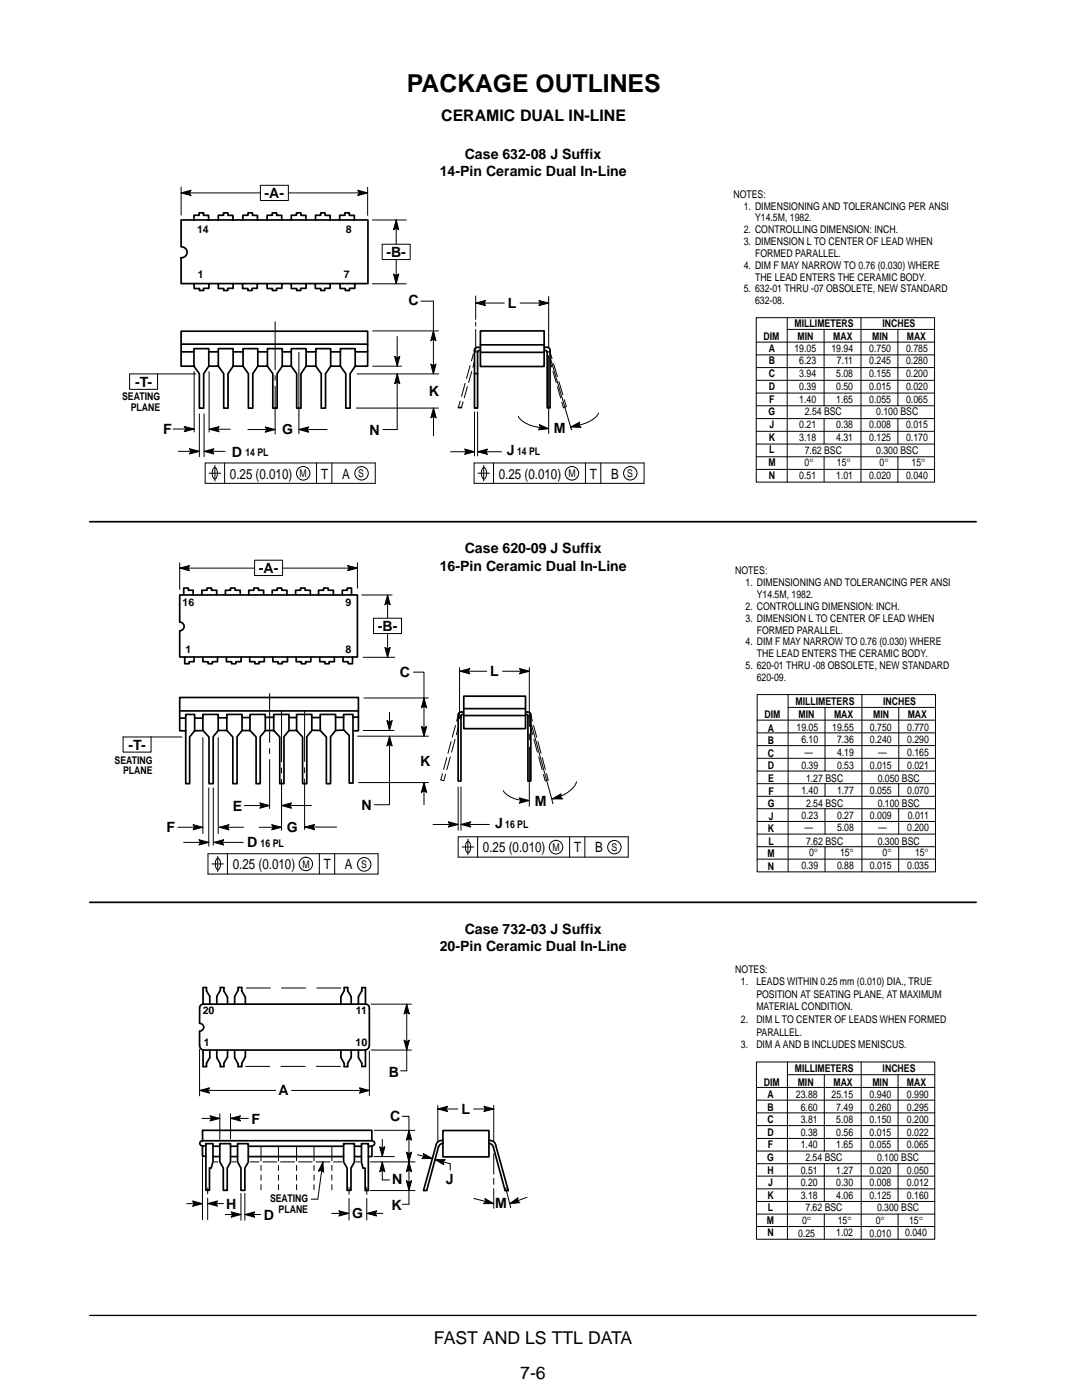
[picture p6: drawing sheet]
<svg xmlns="http://www.w3.org/2000/svg" width="216mm" height="279mm" viewBox="0 0 216 279" stroke-linecap="round" stroke-linejoin="round" font-family="sans-serif">
<path d="M94.7 70.2h.6M109.2 70.2h.6M17.9 262.5h176.9" fill="none" stroke="#000" stroke-width=".26"/>
<g fill="none" stroke="#000" stroke-width=".34">
<path d="M36.1 51.4a1.09 1.09 0 0 0 1.2-1.1 1.09 1.09 0 0 0-1.2-1v-5.4h37.3v12.7h-37.3v-5.1M38.7 43.9v-.9h1v-.5h.9v.5h1v.9M38.7 56.6v1h1.1v.4h.8v-.5h1.1v-.9M43.6 43.9v-.9h1v-.5h.9v.5h1v.9M43.6 56.6v1h1v.4h.8v-.5h1.1v-.9M48.4 56.6v1h1.1v.4h.8v-.5h1v-.9M48.5 43.9v-.9h1v-.5h.9v.5h1v.9M53.3 43.9v-.9h1v-.5h.9v.5h1v.9M53.3 56.6v1h1.1v.4h.8v-.5h1v-.9M58.1 43.9v-.9h1.1v-.5h.8v.5h1v.9M58.1 56.6v1h1.1v.4h.8v-.5h1.1v-.9M62.9 56.6v1h1.1v.4h.8v-.5h1.1v-.9"/>
<path d="M63 43.9v-.9h1v-.5h.9v.5h1v.9M67.8 43.9v-.9h1v-.5h.9v.5h1v.9M67.9 56.6v1h1v.4h.8v-.5h1.1v-.9M36.1 68.7h37.3M36.1 70.2h2.6M38.7 73.1v-3.5h3v3.5h1.9v-3.5h2.9v3.5l-1 1.5v6.9h-.9v-6.9l-1-1.5M41.7 73.1l-1.1 1.5v6.9h-.8v-6.9l-1.1-1.5h-2.6v-7h37.3v7h-2.5v-3.5h-3v3.5h-1.9M41.7 70.2h1.9M46.5 73.1h2l1.1 1.5v6.9h.8v-6.9l1-1.5M46.5 70.2h2M48.5 73.1v-3.5h2.9v3.5h2M51.4 70.2h2"/>
<path d="M56.3 73.1l-1 1.5v6.9h-.9v-6.9l-1-1.5v-3.5h2.9v3.5h1.8M56.3 70.2h1.8M58.1 69.6h3v3.5l-1 1.5v6.9h-.9v-6.9l-1.1-1.5zM61.1 70.2h1.9M61.1 73.1h1.9M63 69.6h3v3.5l-1 1.5v6.9h-.9v-6.9l-1.1-1.5zM66 70.2h1.9M67.9 73.1l1.1 1.5v6.9h.9v-6.9l1-1.5M70.9 70.2h2.5M94.7 74.6h.6M95.9 66h12.7v7.1h-12.7zM95.9 69.9l-.4 .1-.2 .2v11.2h-.6v-11.4"/>
<path d="M95.9 69.3h-.7a.56 .56 0 0 0-.5 .6M95.9 68.8h12.7M95.9 70.3h12.7M108.6 69.3h.6a.56 .56 0 0 1 .6 .6v11.5h-.6v-11.2M108.6 69.9l.4 .1 .2 .2M17.9 104.1h176.9M17.9 180.1h176.9"/>
</g>
<g fill="none" stroke="#000" stroke-width=".2">
<path d="M36.1 38.5l2-.5-.3 .5 .3 .5zM36.1 38.5h37.3M36.1 37.3v5.6M71.4 38l2 .5-2 .5 .3-.5zM73.4 37.4v5.6M74.3 43.9h6.8M74.3 56.6h6.8M78.5 54.7l.6 .3 .5-.3-.5 1.9zM79.1 43.9l.5 2-.5-.3-.6 .3zM79.1 43.9v12.7M94.9 59.1v4.6M107.5 60l2 .5-2 .5 .3-.5z"/>
<path d="M109.5 59.2v10M25.9 74.6h13.2M38.7 74.2v12M41.7 74.2v12M71.2 74.6h16.3M74.4 66h13.1M74.4 73.1h5.7M78.7 71.1l.6 .3 .5-.3-.5 2zM79.3 74.6l.5 2-.5-.3-.6 .3zM79.3 74.6v11.1h-2.9M79.3 67.2v5.9M84 60.1h2.5v14.5"/>
<path d="M86 72.7l.5 .3 .5-.3-.5 1.9zM86.5 66l.5 2-.5-.3-.5 .3zM94.9 60.5l2-.5-.3 .5 .3 .5zM94.9 64.3v.8M94.9 65.7v4.4M94.9 60.5h14.6M150.9 63.4h35.6v32.8h-35.6zM150.9 68.3h35.6M150.9 73.4h35.6M150.9 70.8h35.6M150.9 75.9h35.6M150.9 78.4h35.6"/>
<path d="M157.1 63.4v32.8M157.1 65.7h29.4M164.4 65.7v15.3M171.8 63.4v32.8M179.2 65.7v15.3M34.5 85.6h4.2M35.6 90.1h4.2M36.8 85.1l1.9 .5-1.9 .6 .3-.6zM37.8 89.5l2 .6-2 .5 .3-.5zM39.8 82.6v8.6M40.7 90.1l2-.5-.3 .5 .3 .5zM40.7 82.6v8.6"/>
<path d="M40.7 90.1h4.2M41.8 85.7l1.9-.6-.3 .6 .3 .5zM41.8 85.7h4.1M49.5 85.7h5.4M52.9 85.2l2 .5-2 .6 .3-.6zM71.1 81.4h16.4M86.5 81.4l.5 2-.5-.3-.5 .3zM86.5 81.4v5.6M89.9 90.2h4.8M92.7 89.6l2 .6-2 .5 .3-.5zM94.7 82.2v8.8M95.3 90.2l2-.6-.3 .6 .3 .5z"/>
<path d="M95.3 90.2h4.8M95.3 82.2v8.8M103.4 83.1a5.4 5.4 0 0 0 4 2.2l2.1 .3M107.6 84.7l1.9 .9-2 .2 .3-.5zM113.9 85.2l1.8-.9-.2 .5 .4 .5zM119.4 82.4a5.7 5.7 0 0 1-3.9 2.4l-1.6 .4M150.9 83.5h35.6M150.9 81h35.6M150.9 86.1h35.6M150.9 88.6h35.6M150.9 91.2h35.6M150.9 93.7h35.6"/>
<path d="M164.4 83.5v5.1M164.4 91.2v5M179.2 83.5v5.1M179.2 91.2v5"/>
</g>
<g fill="#000">
<path d="M36.1 38.5l2-.5-.3 .5 .3 .5z" fill-rule="evenodd"/>
<path d="M71.4 38l2 .5-2 .5 .3-.5z" fill-rule="evenodd"/>
<path d="M78.5 54.7l.6 .3 .5-.3-.5 1.9z" fill-rule="evenodd"/>
<path d="M79.1 43.9l.5 2-.5-.3-.6 .3z" fill-rule="evenodd"/>
<path d="M78.7 71.1l.6 .3 .5-.3-.5 2z" fill-rule="evenodd"/>
<path d="M79.3 74.6l.5 2-.5-.3-.6 .3z" fill-rule="evenodd"/>
<path d="M86 72.7l.5 .3 .5-.3-.5 1.9z" fill-rule="evenodd"/>
<path d="M86.5 66l.5 2-.5-.3-.5 .3z" fill-rule="evenodd"/>
<path d="M94.9 60.5l2-.5-.3 .5 .3 .5z" fill-rule="evenodd"/>
<path d="M107.5 60l2 .5-2 .5 .3-.5z" fill-rule="evenodd"/>
<path d="M36.8 85.1l1.9 .5-1.9 .6 .3-.6z" fill-rule="evenodd"/>
<path d="M37.8 89.5l2 .6-2 .5 .3-.5z" fill-rule="evenodd"/>
<path d="M40.7 90.1l2-.5-.3 .5 .3 .5z" fill-rule="evenodd"/>
<path d="M41.8 85.7l1.9-.6-.3 .6 .3 .5z" fill-rule="evenodd"/>
<path d="M52.9 85.2l2 .5-2 .6 .3-.6z" fill-rule="evenodd"/>
<path d="M86.5 81.4l.5 2-.5-.3-.5 .3z" fill-rule="evenodd"/>
<path d="M92.7 89.6l2 .6-2 .5 .3-.5z" fill-rule="evenodd"/>
<path d="M95.3 90.2l2-.6-.3 .6 .3 .5z" fill-rule="evenodd"/>
<path d="M107.6 84.7l1.9 .9-2 .2 .3-.5z" fill-rule="evenodd"/>
<path d="M113.9 85.2l1.8-.9-.2 .5 .4 .5z" fill-rule="evenodd"/>
</g>
<path d="M54.9 86.6v-22.4" fill="none" stroke="#000" stroke-width=".2" stroke-dasharray="9.6 1.2 .9 1.2"/>
<path d="M109.8 70.3l3.2 10.8" fill="none" stroke="#000" stroke-width=".2" stroke-dasharray="2.7 1" stroke-dashoffset="1.4"/>
<path d="M113 81.1l-.6 .3" fill="none" stroke="#000" stroke-width=".2" stroke-dasharray="5.1 2.4" stroke-dashoffset="2.5"/>
<path d="M94.7 72.2l-2.6 9.1M112.4 81.4l-2.6-9.3" fill="none" stroke="#000" stroke-width=".2" stroke-dasharray="2.3 .9" stroke-dashoffset="1.2"/>
<path d="M92.1 81.3h-.6" fill="none" stroke="#000" stroke-width=".34" stroke-dasharray="5.1 2.4" stroke-dashoffset="2.5"/>
<path d="M91.5 81.3l3-10.7" fill="none" stroke="#000" stroke-width=".2" stroke-dasharray="2.7 1" stroke-dashoffset="1.3"/>
<path d="M59.6 86.5v-16.2" fill="none" stroke="#000" stroke-width=".2" stroke-dasharray="16.2 2 1.6 2"/>
<path d="M109.5 70.9v15.6" fill="none" stroke="#000" stroke-width=".2" stroke-dasharray="15.6 1.9 1.6 1.9"/>
<path d="M114 85.8l-4.2-14.6" fill="none" stroke="#000" stroke-width=".2" stroke-dasharray="15.2 1.9 1.5 1.9"/>
<path d="M52 37h5.5v3h-5.5z" fill-rule="evenodd" fill="#fff"/>
<path d="M52 37h5.5v3h-5.5z" fill="none" stroke="#000" stroke-width=".2"/>
<path d="M76.3 48.7h5.5v3.1h-5.5z" fill-rule="evenodd" fill="#fff"/>
<path d="M76.3 48.7h5.5v3.1h-5.5zM25.9 74.7v3h5.5v-3" fill="none" stroke="#000" stroke-width=".2"/>
<path d="M100.7 59h3v3h-3z" fill-rule="evenodd" fill="#fff"/>
<g fill="none" stroke="#000" stroke-width=".2">
<path d="M59.6 85.7l2-.5-.3 .5 .3 .6zM59.6 85.7h5.7M35.9 113.4l1.9-.5-.3 .5 .3 .5zM35.9 112.3v5.3M35.9 113.4h35.4M69.4 112.9l1.9 .5-1.9 .5 .3-.5zM71.3 112.3v5.1M72.2 118.7h6M77.3 118.7l.6 2-.6-.3-.5 .3zM77.3 118.7v12.5M72.5 131.2h6.3M72.6 139.3h12.9"/>
<path d="M76.8 129.2l.5 .3 .6-.3-.6 2zM82.5 134.1h2.1v12.8M84.6 139.3l.5 2-.5-.3-.5 .3zM91.8 134l1.9-.6-.3 .6 .3 .5zM91.8 134h13.8M103.7 133.4l1.9 .6-1.9 .5 .3-.5zM151.1 138.6h35.6v35.4h-35.6zM157.3 138.6v35.4M172 138.6v35.4M24.6 147.1h11.7M40.5 147.2v19.1M41.7 157.2v11.7"/>
<path d="M42.6 157.2v11.5M43.5 147.2v19.1M71.4 146.9h14.1M71.6 156.2h13.9M72.5 145.8h6.1M77.2 143.8l.5 .3 .6-.3-.6 2zM77.7 146.9l.6 2-.6-.3-.5 .3zM77.7 146.9v13.7h-3M77.7 142.2v3.6M84.1 145l.5 .3 .5-.3-.5 1.9zM84.6 156.2l.5 1.9-.5-.3-.5 .3zM84.6 156.2v4.4"/>
<path d="M91.4 157.1v8.6M92 157.1v8.6M100.4 157.8a5.9 5.9 0 0 0 5.2 2M103.6 159.2l2 .6-2 .5 .3-.5zM106 144.5l4.3 15.9M110.2 159.4l1.8-1-.2 .6 .4 .4zM115 156a5.3 5.3 0 0 1-3.3 3l-1.5 .4M151.1 143.7h35.6M151.1 148.8h35.6M151.1 146.3h35.6M151.1 151.3h35.6M151.1 153.9h35.6"/>
<path d="M151.1 158.9h35.6M151.1 156.4h35.6M157.3 141.2h29.4M164.6 141.2v12.7M164.6 156.4v2.5M179.3 156.4v2.5M179.3 141.2v12.7M35.5 165.1h5M36.6 168.1h5.1M38.5 164.6l2 .5-2 .5 .3-.5zM39.7 167.6l2 .5-2 .5 .3-.5zM42.7 168.1l1.9-.5-.3 .5 .3 .5z"/>
<path d="M42.7 168.1h5.8M43.7 165.1l2-.5-.3 .5 .3 .5zM43.7 165.1h4.9M48.8 160.8h5M51.7 165.1h4.5M51.8 160.2l2 .6-2 .5 .3-.5zM54.2 164.6l2 .5-2 .5 .3-.5zM56.2 160.8l2-.6-.4 .6 .4 .5zM56.2 160.8h6M60.8 165.1l2-.6-.3 .6 .3 .5zM60.8 165.1h6.4M86.4 164.5h5"/>
<path d="M89.5 164l1.9 .5-1.9 .6 .3-.6zM92 164.5l1.9-.5-.3 .5 .3 .6zM92 164.5h5.6M151.1 161.4h35.6M151.1 163.9h35.6M151.1 169h35.6M151.1 166.5h35.6M151.1 171.5h35.6M164.6 161.4v5.1M164.6 169v5M179.3 161.4v5.1M179.3 169v5"/>
</g>
<g fill="#000">
<path d="M59.6 85.7l2-.5-.3 .5 .3 .6z" fill-rule="evenodd"/>
<path d="M35.9 113.4l1.9-.5-.3 .5 .3 .5z" fill-rule="evenodd"/>
<path d="M69.4 112.9l1.9 .5-1.9 .5 .3-.5z" fill-rule="evenodd"/>
<path d="M76.8 129.2l.5 .3 .6-.3-.6 2z" fill-rule="evenodd"/>
<path d="M77.3 118.7l.6 2-.6-.3-.5 .3z" fill-rule="evenodd"/>
<path d="M91.8 134l1.9-.6-.3 .6 .3 .5z" fill-rule="evenodd"/>
<path d="M103.7 133.4l1.9 .6-1.9 .5 .3-.5z" fill-rule="evenodd"/>
<path d="M77.7 146.9l.6 2-.6-.3-.5 .3z" fill-rule="evenodd"/>
<path d="M77.2 143.8l.5 .3 .6-.3-.6 2z" fill-rule="evenodd"/>
<path d="M84.1 145l.5 .3 .5-.3-.5 1.9z" fill-rule="evenodd"/>
<path d="M84.6 139.3l.5 2-.5-.3-.5 .3z" fill-rule="evenodd"/>
<path d="M84.6 156.2l.5 1.9-.5-.3-.5 .3z" fill-rule="evenodd"/>
<path d="M103.6 159.2l2 .6-2 .5 .3-.5z" fill-rule="evenodd"/>
<path d="M110.2 159.4l1.8-1-.2 .6 .4 .4z" fill-rule="evenodd"/>
<path d="M38.5 164.6l2 .5-2 .5 .3-.5z" fill-rule="evenodd"/>
<path d="M39.7 167.6l2 .5-2 .5 .3-.5z" fill-rule="evenodd"/>
<path d="M42.7 168.1l1.9-.5-.3 .5 .3 .5z" fill-rule="evenodd"/>
<path d="M43.7 165.1l2-.5-.3 .5 .3 .5z" fill-rule="evenodd"/>
<path d="M51.8 160.2l2 .6-2 .5 .3-.5z" fill-rule="evenodd"/>
<path d="M54.2 164.6l2 .5-2 .5 .3-.5z" fill-rule="evenodd"/>
<path d="M56.2 160.8l2-.6-.4 .6 .4 .5z" fill-rule="evenodd"/>
<path d="M60.8 165.1l2-.6-.3 .6 .3 .5z" fill-rule="evenodd"/>
<path d="M89.5 164l1.9 .5-1.9 .6 .3-.6z" fill-rule="evenodd"/>
<path d="M92 164.5l1.9-.5-.3 .5 .3 .6z" fill-rule="evenodd"/>
</g>
<g fill="none" stroke="#000" stroke-width=".34">
<path d="M36.7 118.7v-1.3h.9v.4h.9v.9M40.3 118.7v-.9h1v-.4h.9v.4h1v.9M45 118.7v-.9h1v-.4h.9v.4h1v.9M49.6 118.7v-.9h1.1v-.4h.9v.4h1v.9M54.3 118.7v-.9h1v-.4h.9v.4h1.1v.9M59 118.7v-.9h1v-.4h.9v.4h1v.9M63.6 118.7v-.9h1v-.4h.9v.4h1v.9M68.3 118.7v-.9h1v-.4h.8v1.3M35.9 125.9a.87 .87 0 0 0 .8-.9 .87 .87 0 0 0-.8-.9v-5.4h35.4v12.4h-35.4v-5.2M36.9 131.1v1.4h.8v-.4h1v-1M40.5 131.1v1h1v.4h.9v-.4h1v-1M45.2 131.1v1h1v.4h.9v-.4h1v-1"/>
<path d="M49.8 131.1v1h1.1v.4h.8v-.4h1v-1M54.4 131.1v1h1.1v.4h.8v-.4h1.1v-1M59.1 131.1v1h1v.4h.9v-.4h1v-1M63.8 131.1v1h1v.4h.9v-.4h1v-1M68.5 131.1v1h1v.4h.8v-1.4M35.9 141.9h35.6M35.9 143.3h1.2M37.1 145.8h-1.2v-6.6h35.6v6.6h-.8M38.8 143.3h1.7M40.5 142.6h3v3.2l-1 1.2v9.4h-.8v-9.3l-1.2-1.3zM40.5 145.8h-1.7v-3.2h-1.7v13.8h.7v-9.3l1-1.3M43.5 145.8h1.8l1.2 1.3v9.3h.8v-9.4l1-1.2"/>
<path d="M43.5 143.3h1.8M45.3 145.8v-3.2h3v3.2h1.6M48.3 143.2h1.6M52.9 143.2h1.7M54.6 145.8l1.2 1.3v9.3h.9v-9.4l1-1.2v-3.2h-3.1v3.2h-1.7l-1 1.2v9.4h-.8v-9.3l-1.2-1.3v-3.2h3v3.2M57.7 143.2h1.5M59.2 145.8v-3.2h3v3.2l-1 1.2v9.4h-.8v-9.3l-1.2-1.3h-1.5M62.2 145.7l1.7 .1M62.2 143.2h1.7M63.9 142.6h3.1v3.2l-1 1.2v9.4h-.9v-9.3l-1.2-1.3zM67 143.2h1.6M68.6 142.6h1.8v13.7h-.7v-9.5l-1.1-1.2z"/>
<path d="M68.6 145.7l-1.6 .1M70.4 143.1h1.1M92.6 142.1h-.7a.59 .59 0 0 0-.5 .7v13.1h.6v-13l.2-.3h.4M104.7 142.1h.7a.59 .59 0 0 1 .5 .7v13.1h-.6l.1-13-.2-.3h-.5"/>
</g>
<path d="M53.8 138.4v23" fill="none" stroke="#000" stroke-width=".2" stroke-dasharray="9.8 1.2 1 1.2"/>
<path d="M56.2 141.9v23.8M60.8 141.9v23.7" fill="none" stroke="#000" stroke-width=".2" stroke-dasharray="10.1 1.3 1 1.3"/>
<path d="M91.4 142.8l-3.4 12.8M105.9 142.8l3.5 12.8" fill="none" stroke="#000" stroke-width=".2" stroke-dasharray="2.4 .9" stroke-dashoffset="1.2"/>
<path d="M88 155.6l.6 .2M109.4 155.6l-.6 .2" fill="none" stroke="#000" stroke-width=".2" stroke-dasharray="5.1 2.4" stroke-dashoffset="2.5"/>
<path d="M88.6 155.8l2.8-10.5M108.8 155.8l-2.9-10.5" fill="none" stroke="#000" stroke-width=".2" stroke-dasharray="2.6 1" stroke-dashoffset="1.3"/>
<path d="M91.7 133.3v10.1" fill="none" stroke="#000" stroke-width=".2" stroke-dasharray="10.2 1.3 1 1.3"/>
<path d="M105.6 133.2v27.7" fill="none" stroke="#000" stroke-width=".2" stroke-dasharray="11.8 1.5 1.2 1.5"/>
<path d="M92.5 138.9h12.4v6.5h-12.4z" fill-rule="evenodd" fill="#fff"/>
<path d="M92.5 138.9h12.4v6.5h-12.4zM92.5 142.8h12.4M92.5 141.4h12.4" fill="none" stroke="#000" stroke-width=".34"/>
<path d="M74.5 123.4h5.6v3h-5.6z" fill-rule="evenodd" fill="#fff"/>
<path d="M74.5 123.4h5.6v3h-5.6z" fill="none" stroke="#000" stroke-width=".2"/>
<path d="M50.8 111.8h5.6v3.1h-5.6z" fill-rule="evenodd" fill="#fff"/>
<path d="M50.8 111.8h5.6v3.1h-5.6zM24.6 147v3.1h5.5v-3.1" fill="none" stroke="#000" stroke-width=".2"/>
<path d="M97.2 132.4h3v3.1h-3z" fill-rule="evenodd" fill="#fff"/>
<g fill="none" stroke="#000" stroke-width=".2">
<path d="M39.8 217.6l2-.5-.3 .5 .3 .6zM39.8 209.4v9.3M39.8 217.6h33.9M71.7 217.1l2 .5-2 .6 .3-.6zM73.7 209.8v8.9M74 200.4h8.1M74 209.6h8.1M80.6 207.6l.6 .3 .5-.3-.5 2zM81.2 200.4l.5 2-.5-.3-.6 .3zM81.2 200.4v13.3h-1.3M150.9 211.9h35.6v35.4h-35.6zM150.9 217h35.6"/>
<path d="M150.9 219.6h35.6M157.1 211.9v35.4M157.1 214.5h29.4M164.5 214.5v15.2M171.8 211.9v35.4M179.2 214.5v15.2M40.3 223.2h3.6M40.4 231.1v12.3M41.9 222.7l2 .5-2 .5 .3-.5zM42.7 231.9h.8M43.9 222.3v5.1M46 222.3v5"/>
<path d="M46.3 231.9h.8M48.1 238.2v5.3M48.9 238.2v5.3M49.9 231.9h1.8M52.1 228.8v2.9M52.5 231.9h2.7M56 231.9h2.8M59.6 231.9h2.7M63.1 231.9h2.7M64.4 231.9l.2 2-.5-.4-.6 .2zM64.4 231.9l-1 7.4M66.6 231.9h1.6"/>
<path d="M71 231.9h.8M73.9 237.6h8.9M73.9 231.9h8.9M74.6 230.8h4.1M74.7 225.6h8.1M75.8 228.9l.5 .3 .5-.3-.5 1.9zM76.3 231.9l.5 2-.5-.4-.5 .4zM76.3 231.9v3.6h1.4M76.3 227.4v3.4M80.2 222.8h1.4v17.5h-1.3M81.1 229.9l.5 .3 .5-.3-.5 2zM81.1 235.6l.5 .3 .5-.3-.5 2z"/>
<path d="M81.6 225.6l.5 1.9-.5-.3-.5 .3zM81.6 231.9l.5 2-.5-.4-.5 .4zM83.3 230.4l2.9 .8M84.5 230.2l1.7 1h-2l.4-.4zM86.8 231.4h2l-.4 .5 .2 .5zM86.8 231.4l3 .9M87.4 221.3l1.9-.5-.3 .5 .3 .5zM87.4 221.3h11.1M96.6 220.8l1.9 .5-1.9 .5 .3-.5zM150.9 222.1h35.6M150.9 224.6h35.6M150.9 227.2h35.6"/>
<path d="M150.9 232.2h35.6M150.9 229.7h35.6M150.9 234.7h35.6M150.9 237.3h35.6M150.9 239.8h35.6M164.5 232.2v7.6M179.2 232.2v7.6M44.9 242.4h3.2M46.1 241.9l2 .5-2 .5 .3-.5zM48.9 242.4l1.9-.5-.3 .5 .3 .5zM48.9 242.4h3.1M66.2 242.2h3.4"/>
<path d="M67.6 241.6l2 .6-2 .5 .3-.5zM73.2 242.2l2-.6-.3 .6 .3 .5zM73.2 242.2h3.2M150.9 242.3h35.6M150.9 244.8h35.6M164.5 242.3v5M179.2 242.3v5"/>
</g>
<path d="M49.1 197.2h18.9M49 212.8h19" fill="none" stroke="#000" stroke-width=".2" stroke-dasharray="4.8 2.2"/>
<g fill="none" stroke="#000" stroke-width=".34">
<path d="M39.8 201.1v3.1a.79 .79 0 0 1 .9 .8 .79 .79 0 0 1-.9 .8v2.9M39.9 208.7l.1 .4 .5 .4M40.6 200.4l-.4 .1-.4 .5M41.9 200.4v-1.5l-.7-1.2v-.6h-.7v3.3h32.4M41.9 209.6v1.5l-.7 1.1v.7h-.7v-3.3h32.4v3.2h-.7v-.6l-.7-1.2v-1.4M43.3 200.4v-1.5l.7-1.3v-.5h.7v.7l.7 1.2v1.4M43.3 209.6v1.5l.7 1.2v.6h.7v-.7l.7-1.3v-1.3M46.8 200.4v-1.5l.7-1.3v-.5h.7v.7l.8 1.2v1.4M46.8 209.6v1.5l.7 1.2v.6h.7v-.7l.8-1.3v-1.3M68 200.4v-1.5l.7-1.2v-.6h.7v.6l.7 1.2v1.5M68 209.6v1.4l.7 1.2v.7h.7v-.7l.7-1.2v-1.4M71.5 200.4v-1.5l.7-1.2v-.6h.7v3.3"/>
<path d="M72.9 200.4l.6 .2 .2 .5v7.6l-.2 .5-.6 .3M40.4 225.6h33.8v2.1h-33.8zM41.1 228.2h1.4v3.7l-.4 1.2h-.3v4.4h-.7zM41.1 228.7h-.7v2.1h.7M42.5 228.8h1.4M42.5 230.8h1.4M43.9 228.2h2.1v3.7l-.7 1.2v4.5h-.7v-4.5l-.7-1.2zM46 228.8h1.4M46 230.8h1.4M47.4 228.2h2.1v3.7l-.6 1.2v4.5h-.8v-4.5l-.7-1.2zM49.5 228.8h19.1M49.5 230.8h19.1"/>
<path d="M68.6 228.2h2.1v3.7l-.7 1.2v4.5h-.7v-4.5l-.7-1.2zM70.7 228.8h1.4M70.7 230.8h1.4M72.1 228.2h1.4v9.4h-.6v-4.5h-.5l-.3-1.2zM73.5 228.8h.7v2h-.7M88.4 225.6h9.2v5.3h-9.2zM88.4 227.6l-1 .2-.4 .6-2.5 9.2h.6l2.4-8.7M97.5 227.6l1 .2 .4 .6 2.5 9.2h-.6l-2.4-8.7-.4-.6-.5-.1"/>
</g>
<path d="M100.9 237l1 4" fill="none" stroke="#000" stroke-width=".2" stroke-dasharray="4.1 1 .4 1"/>
<path d="M87.4 220.6v7.1M98.5 220.6v7" fill="none" stroke="#000" stroke-width=".2" stroke-dasharray="7 1.8 .7 1.8"/>
<g fill="#000">
<path d="M39.8 217.6l2-.5-.3 .5 .3 .6z" fill-rule="evenodd"/>
<path d="M71.7 217.1l2 .5-2 .6 .3-.6z" fill-rule="evenodd"/>
<path d="M81.2 200.4l.5 2-.5-.3-.6 .3z" fill-rule="evenodd"/>
<path d="M80.6 207.6l.6 .3 .5-.3-.5 2z" fill-rule="evenodd"/>
<path d="M41.9 222.7l2 .5-2 .5 .3-.5z" fill-rule="evenodd"/>
<path d="M64.4 231.9l.2 2-.5-.4-.6 .2z" fill-rule="evenodd"/>
<path d="M75.8 228.9l.5 .3 .5-.3-.5 1.9z" fill-rule="evenodd"/>
<path d="M76.3 231.9l.5 2-.5-.4-.5 .4z" fill-rule="evenodd"/>
<path d="M81.6 225.6l.5 1.9-.5-.3-.5 .3z" fill-rule="evenodd"/>
<path d="M81.1 229.9l.5 .3 .5-.3-.5 2z" fill-rule="evenodd"/>
<path d="M81.6 231.9l.5 2-.5-.4-.5 .4z" fill-rule="evenodd"/>
<path d="M81.1 235.6l.5 .3 .5-.3-.5 2z" fill-rule="evenodd"/>
<path d="M84.5 230.2l1.7 1h-2l.4-.4z" fill-rule="evenodd"/>
<path d="M86.8 231.4h2l-.4 .5 .2 .5z" fill-rule="evenodd"/>
<path d="M87.4 221.3l1.9-.5-.3 .5 .3 .5z" fill-rule="evenodd"/>
<path d="M96.6 220.8l1.9 .5-1.9 .5 .3-.5z" fill-rule="evenodd"/>
<path d="M46.1 241.9l2 .5-2 .5 .3-.5z" fill-rule="evenodd"/>
<path d="M48.9 242.4l1.9-.5-.3 .5 .3 .5z" fill-rule="evenodd"/>
<path d="M67.6 241.6l2 .6-2 .5 .3-.5z" fill-rule="evenodd"/>
<path d="M73.2 242.2l2-.6-.3 .6 .3 .5z" fill-rule="evenodd"/>
</g>
<g fill="#fff">
<path d="M55.1 216h3v3.2h-3z" fill-rule="evenodd"/>
<path d="M91.4 219.9h3.1v3.1h-3.1z" fill-rule="evenodd"/>
</g>
<g fill="none" stroke="#000" stroke-width=".2">
<path d="M40.9 92.4h34v4.1h-34zM41.7 94.4h2.3M42.7 93.4l.2-.1a1.46 1.46 0 0 1 0 2.3 1.55 1.55 0 0 1-.2-2.2zM42.9 92.9v3.1M44.8 92.4v4.1M63.2 92.4v4.1M66.2 92.4v4.1M94.6 92.4h33.9v4.1h-33.9zM95.4 94.4h2.3M96.4 93.4l.2-.1a1.46 1.46 0 0 1 0 2.3 1.56 1.56 0 0 1-.2-2.2zM96.5 92.9v3.1M98.5 92.4v4.1"/>
<path d="M116.8 92.4v4.1M119.9 92.4v4.1M41.5 170.4h33.9v4h-33.9zM42.3 172.4h2.3M43.3 171.4l.2-.1a1.51 1.51 0 0 1 0 2.3 1.55 1.55 0 0 1-.2-2.2zM43.4 170.9v3.1M45.4 170.4v4M63.7 170.4v4M66.8 170.4v4M91.4 167h34v4.1h-34zM92.2 169h2.3M93.2 168l.2-.1a1.51 1.51 0 0 1 0 2.3 1.55 1.55 0 0 1-.2-2.2z"/>
<path d="M93.4 167.5v3.1M95.3 167v4.1M113.7 167v4.1M116.7 167v4.1M38.4 239.7l2 .5-2 .5 .3-.5zM41.4 237.1v1.2M41.4 239.1v4.3M46 223.2l2-.5-.3 .5 .3 .5zM46 223.2h3.6M52.1 232.6v1M52.1 234.5v1M52.1 236.4v1"/>
<path d="M55.6 228.8v2.9M55.6 232.6v1M55.6 234.5v1M55.6 236.4v1M59.2 228.8v2.9M59.2 232.6v1M59.2 234.5v1M59.2 236.4v1M62.1 239.3h1.3M62.7 228.8v2.9M62.7 232.6v1M62.7 234.5v1"/>
<path d="M62.7 236.4v1M66.2 228.8v2.9M66.2 232.6v1M66.2 234.5v1M66.2 236.4v1M69.6 236.9v1.4M69.6 239.2v4.3M73.2 236.9v1.4M73.2 239.2v4.3M89.8 232.3v1.2M94.6 239.2l3.9 1M96.8 239.2l1.7 1h-2l.4-.4z"/>
<path d="M98.5 230.2v4.1M98.5 235.2v1.2M98.5 237.2v3.9M105.2 238.9l-3.5 1.3M37.3 240.2h3.1M41.4 240.2l2-.5-.3 .5 .3 .5zM41.4 240.2h3.2M101.7 240.2l1.7-1.2-.1 .6 .4 .4z"/>
<circle cx="60.5" cy="94.4" r="1.35"/>
<circle cx="72.1" cy="94.5" r="1.34"/>
<circle cx="114.1" cy="94.4" r="1.35"/>
<circle cx="125.8" cy="94.5" r="1.34"/>
<circle cx="61" cy="172.4" r="1.34"/>
<circle cx="72.7" cy="172.5" r="1.35"/>
<circle cx="110.9" cy="169.1" r="1.35"/>
<circle cx="122.6" cy="169.1" r="1.34"/>
</g>
<g fill="#000">
<path d="M46 223.2l2-.5-.3 .5 .3 .5z" fill-rule="evenodd"/>
<path d="M96.8 239.2l1.7 1h-2l.4-.4z" fill-rule="evenodd"/>
<path d="M101.7 240.2l1.7-1.2-.1 .6 .4 .4z" fill-rule="evenodd"/>
<path d="M38.4 239.7l2 .5-2 .5 .3-.5z" fill-rule="evenodd"/>
<path d="M41.4 240.2l2-.5-.3 .5 .3 .5z" fill-rule="evenodd"/>
</g>
<path d="M40.4 227.7a.51 .51 0 0 0-.5 .5 .51 .51 0 0 0 .5 .5M74.2 227.7a.51 .51 0 0 1 .6 .5 .51 .51 0 0 1-.6 .5M88.4 228.2l-.5 .1-.4 .6" fill="none" stroke="#000" stroke-width=".34"/>
<text font-size="4.9" x="81.2" y="18.3">PACKAGE OUTLINES</text>
<g font-size="3.5">
<text x="86.6" y="268.1">FAST AND LS TTL DATA</text>
<text x="103.8" y="275.2">7-6</text>
</g>
<text font-size="3.2" x="88" y="24.2">CERAMIC DUAL IN-LINE</text>
<g font-size="2.8">
<text x="87.7" y="35.1">14-Pin Ceramic Dual In-Line</text>
<text x="92.7" y="31.6">Case 632-08 J Suffix</text>
<text x="52.8" y="39.5">-A-</text>
<text x="77.1" y="51.3">-B-</text>
<text x="81.5" y="60.9">C</text>
<text x="101.4" y="61.4">L</text>
<text x="26.9" y="77.2">-T-</text>
<text x="85.6" y="78.9">K</text>
<text x="32.5" y="86.7">F</text>
<text x="56.3" y="86.7">G</text>
<text x="73.7" y="86.7">N</text>
<text x="110.5" y="86.3">M</text>
<text x="45.9" y="95.5">0.25 (0.010)</text>
<text x="46.2" y="91.1">D</text>
<text x="64.1" y="95.5">T</text>
<text x="68.3" y="95.5">A</text>
<text x="99.5" y="95.5">0.25 (0.010)</text>
<text x="101.2" y="90.8">J</text>
<text x="117.7" y="95.5">T</text>
<text x="121.9" y="95.5">B</text>
<text x="87.7" y="113.9">16-Pin Ceramic Dual In-Line</text>
<text x="92.7" y="110.4">Case 620-09 J Suffix</text>
<text x="51.6" y="114.4">-A-</text>
<text x="75.4" y="125.9">-B-</text>
<text x="79.8" y="135.2">C</text>
<text x="97.8" y="134.9">L</text>
<text x="25.6" y="149.6">-T-</text>
<text x="83.9" y="152.8">K</text>
<text x="46.4" y="161.8">E</text>
<text x="72.2" y="161.6">N</text>
<text x="106.7" y="160.9">M</text>
<text x="33.2" y="166">F</text>
<text x="57.3" y="166">G</text>
<text x="98.8" y="165.3">J</text>
<text x="46.4" y="173.5">0.25 (0.010)</text>
<text x="49.3" y="169.1">D</text>
<text x="64.6" y="173.5">T</text>
<text x="68.8" y="173.5">A</text>
<text x="96.4" y="170.1">0.25 (0.010)</text>
<text x="114.5" y="170.1">T</text>
<text x="118.8" y="170.1">B</text>
<text x="87.7" y="189.8">20-Pin Ceramic Dual In-Line</text>
<text x="92.7" y="186.3">Case 732-03 J Suffix</text>
<text x="77.6" y="214.8">B</text>
<text x="55.6" y="218.5">A</text>
<text x="50.2" y="224.3">F</text>
<text x="77.8" y="223.8">C</text>
<text x="92.1" y="222.3">L</text>
<text x="78.2" y="236.3">N</text>
<text x="89" y="236.3">J</text>
<text x="45.1" y="241.2">H</text>
<text x="52.6" y="243.4">D</text>
<text x="70.2" y="243.1">G</text>
<text x="78.1" y="241.4">K</text>
<text x="98.8" y="241">M</text>
</g>
<g font-size="2.1">
<text x="146.3" y="39.5">NOTES:</text>
<text x="148.4" y="41.8">1. DIMENSIONING AND TOLERANCING PER ANSI</text>
<text x="39.3" y="46.5">14</text>
<text x="69" y="46.5">8</text>
<text x="148.4" y="46.5">2. CONTROLLING DIMENSION: INCH.</text>
<text x="150.7" y="44.2">Y14.5M, 1982.</text>
<text x="148.4" y="48.9">3. DIMENSION L TO CENTER OF LEAD WHEN</text>
<text x="148.4" y="53.6">4. DIM F MAY NARROW TO 0.76 (0.030) WHERE</text>
<text x="150.7" y="51.3">FORMED PARALLEL.</text>
<text x="39.5" y="55.4">1</text>
<text x="68.6" y="55.4">7</text>
<text x="148.4" y="58.4">5. 632-01 THRU -07 OBSOLETE, NEW STANDARD</text>
<text x="150.7" y="56">THE LEAD ENTERS THE CERAMIC BODY.</text>
<text x="150.7" y="60.7">632-08.</text>
<text x="158.6" y="65.3">MILLIMETERS</text>
<text x="176.1" y="65.3">INCHES</text>
<text x="152.4" y="67.9">DIM</text>
<text x="153.4" y="70.2">A</text>
<text x="158.5" y="70.2">19.05</text>
<text x="159.1" y="67.9">MIN</text>
<text x="165.9" y="70.2">19.94</text>
<text x="166.3" y="67.9">MAX</text>
<text x="173.5" y="70.2">0.750</text>
<text x="174.1" y="67.9">MIN</text>
<text x="180.8" y="70.2">0.785</text>
<text x="180.9" y="67.9">MAX</text>
<text x="153.4" y="72.7">B</text>
<text x="153.4" y="75.3">C</text>
<text x="153.4" y="77.8">D</text>
<text x="159.5" y="72.7">6.23</text>
<text x="159.5" y="75.3">3.94</text>
<text x="159.5" y="77.8">0.39</text>
<text x="166.9" y="75.3">5.08</text>
<text x="166.9" y="77.8">0.50</text>
<text x="167" y="72.7">7.11</text>
<text x="173.5" y="72.7">0.245</text>
<text x="173.5" y="75.3">0.155</text>
<text x="173.5" y="77.8">0.015</text>
<text x="180.8" y="72.7">0.280</text>
<text x="180.8" y="75.3">0.200</text>
<text x="180.8" y="77.8">0.020</text>
<text x="24.4" y="79.9">SEATING</text>
<text x="26.1" y="82">PLANE</text>
<text x="153.4" y="82.9">G</text>
<text x="153.5" y="80.3">F</text>
<text x="159.5" y="80.3">1.40</text>
<text x="160.6" y="82.9">2.54 BSC</text>
<text x="166.9" y="80.3">1.65</text>
<text x="173.5" y="80.3">0.055</text>
<text x="174.8" y="82.9">0.100 BSC</text>
<text x="180.8" y="80.3">0.065</text>
<text x="153.4" y="87.9">K</text>
<text x="153.6" y="85.4">J</text>
<text x="159.5" y="85.4">0.21</text>
<text x="159.5" y="87.9">3.18</text>
<text x="166.9" y="85.4">0.38</text>
<text x="166.9" y="87.9">4.31</text>
<text x="173.5" y="85.4">0.008</text>
<text x="173.5" y="87.9">0.125</text>
<text x="180.8" y="85.4">0.015</text>
<text x="180.8" y="87.9">0.170</text>
<text x="49" y="91.1">14 PL</text>
<text x="59.8" y="95.2">M</text>
<text x="71.5" y="95.2">S</text>
<text x="103.2" y="90.7">14 PL</text>
<text x="113.4" y="95.2">M</text>
<text x="125.2" y="95.2">S</text>
<text x="153.3" y="93">M</text>
<text x="153.4" y="95.5">N</text>
<text x="153.5" y="90.5">L</text>
<text x="159.5" y="95.5">0.51</text>
<text x="160.6" y="93">0°</text>
<text x="160.6" y="90.5">7.62 BSC</text>
<text x="166.9" y="95.5">1.01</text>
<text x="167" y="93">15°</text>
<text x="173.5" y="95.5">0.020</text>
<text x="174.8" y="90.5">0.300 BSC</text>
<text x="175.5" y="93">0°</text>
<text x="180.8" y="95.5">0.040</text>
<text x="181.9" y="93">15°</text>
<text x="146.7" y="114.6">NOTES:</text>
<text x="148.8" y="117">1. DIMENSIONING AND TOLERANCING PER ANSI</text>
<text x="151" y="119.3">Y14.5M, 1982.</text>
<text x="36.4" y="120.9">16</text>
<text x="68.9" y="120.9">9</text>
<text x="148.8" y="121.7">2. CONTROLLING DIMENSION: INCH.</text>
<text x="148.8" y="124.1">3. DIMENSION L TO CENTER OF LEAD WHEN</text>
<text x="37" y="130.3">1</text>
<text x="68.9" y="130.3">8</text>
<text x="148.8" y="128.8">4. DIM F MAY NARROW TO 0.76 (0.030) WHERE</text>
<text x="151" y="126.4">FORMED PARALLEL.</text>
<text x="151" y="131.2">THE LEAD ENTERS THE CERAMIC BODY.</text>
<text x="148.8" y="133.5">5. 620-01 THRU -08 OBSOLETE, NEW STANDARD</text>
<text x="151" y="135.9">620-09.</text>
<text x="152.5" y="143.4">DIM</text>
<text x="158.7" y="140.7">MILLIMETERS</text>
<text x="159.3" y="143.4">MIN</text>
<text x="166.4" y="143.4">MAX</text>
<text x="174.2" y="143.4">MIN</text>
<text x="176.2" y="140.7">INCHES</text>
<text x="181.1" y="143.4">MAX</text>
<text x="153.2" y="146">A</text>
<text x="153.2" y="148.5">B</text>
<text x="158.9" y="145.9">19.05</text>
<text x="159.9" y="148.4">6.10</text>
<text x="166.1" y="145.9">19.55</text>
<text x="167" y="148.4">7.36</text>
<text x="173.6" y="145.9">0.750</text>
<text x="173.6" y="148.4">0.240</text>
<text x="181" y="145.9">0.770</text>
<text x="181" y="148.4">0.290</text>
<text x="22.9" y="152.4">SEATING</text>
<text x="24.6" y="154.5">PLANE</text>
<text x="153.2" y="151">C</text>
<text x="153.2" y="153.5">D</text>
<text x="159.9" y="153.4">0.39</text>
<text x="160.6" y="150.9">—</text>
<text x="167" y="150.9">4.19</text>
<text x="167" y="153.4">0.53</text>
<text x="173.6" y="153.4">0.015</text>
<text x="175.2" y="150.9">—</text>
<text x="181" y="150.9">0.165</text>
<text x="181" y="153.4">0.021</text>
<text x="153.2" y="161.1">G</text>
<text x="153.3" y="156.1">E</text>
<text x="153.3" y="158.6">F</text>
<text x="159.9" y="158.4">1.40</text>
<text x="160.8" y="156">1.27 BSC</text>
<text x="160.8" y="161">2.54 BSC</text>
<text x="167" y="158.4">1.77</text>
<text x="173.6" y="158.4">0.055</text>
<text x="175.1" y="156">0.050 BSC</text>
<text x="175.1" y="161">0.100 BSC</text>
<text x="181" y="158.4">0.070</text>
<text x="100.8" y="165.3">16 PL</text>
<text x="153.2" y="166.1">K</text>
<text x="153.4" y="163.6">J</text>
<text x="159.9" y="163.4">0.23</text>
<text x="160.6" y="165.9">—</text>
<text x="167" y="163.4">0.27</text>
<text x="167" y="165.9">5.08</text>
<text x="173.6" y="163.4">0.009</text>
<text x="175.2" y="165.9">—</text>
<text x="181" y="165.9">0.200</text>
<text x="181.1" y="163.4">0.011</text>
<text x="52" y="169">16 PL</text>
<text x="60.3" y="173.1">M</text>
<text x="72.1" y="173.2">S</text>
<text x="110.3" y="169.8">M</text>
<text x="122" y="169.8">S</text>
<text x="153.2" y="171.1">M</text>
<text x="153.2" y="173.6">N</text>
<text x="153.3" y="168.6">L</text>
<text x="159.9" y="173.4">0.39</text>
<text x="160.8" y="168.6">7.62 BSC</text>
<text x="161.5" y="170.9">0°</text>
<text x="167" y="173.4">0.88</text>
<text x="167.6" y="170.9">15°</text>
<text x="173.6" y="173.4">0.015</text>
<text x="175.1" y="168.6">0.300 BSC</text>
<text x="176.1" y="170.9">0°</text>
<text x="181" y="173.4">0.035</text>
<text x="182.6" y="170.9">15°</text>
<text x="146.7" y="194.2">NOTES:</text>
<text x="147.8" y="196.7">1.</text>
<text x="150.9" y="196.7">LEADS WITHIN 0.25 mm (0.010) DIA., TRUE</text>
<text x="40.4" y="202.3">20</text>
<text x="71" y="202.3">11</text>
<text x="150.9" y="199.2">POSITION AT SEATING PLANE, AT MAXIMUM</text>
<text x="150.9" y="201.7">MATERIAL CONDITION.</text>
<text x="40.7" y="208.8">1</text>
<text x="70.9" y="208.8">10</text>
<text x="147.8" y="204.2">2.</text>
<text x="147.8" y="209.2">3.</text>
<text x="150.9" y="204.2">DIM L TO CENTER OF LEADS WHEN FORMED</text>
<text x="150.9" y="209.2">DIM A AND B INCLUDES MENISCUS.</text>
<text x="150.9" y="206.7">PARALLEL.</text>
<text x="158.6" y="214">MILLIMETERS</text>
<text x="176.1" y="214">INCHES</text>
<text x="152.4" y="216.7">DIM</text>
<text x="153.1" y="219.2">A</text>
<text x="153.1" y="221.7">B</text>
<text x="158.8" y="219.2">23.88</text>
<text x="159.2" y="216.7">MIN</text>
<text x="159.8" y="221.7">6.60</text>
<text x="165.9" y="219.2">25.15</text>
<text x="166.3" y="216.7">MAX</text>
<text x="166.9" y="221.7">7.49</text>
<text x="173.5" y="219.2">0.940</text>
<text x="173.5" y="221.7">0.260</text>
<text x="174.1" y="216.7">MIN</text>
<text x="181" y="216.7">MAX</text>
<text x="181" y="219.2">0.990</text>
<text x="181" y="221.7">0.295</text>
<text x="153.1" y="224.2">C</text>
<text x="153.1" y="226.7">D</text>
<text x="159.8" y="224.2">3.81</text>
<text x="159.8" y="226.7">0.38</text>
<text x="166.9" y="224.2">5.08</text>
<text x="166.9" y="226.7">0.56</text>
<text x="173.5" y="224.2">0.150</text>
<text x="173.5" y="226.7">0.015</text>
<text x="181" y="224.2">0.200</text>
<text x="181" y="226.7">0.022</text>
<text x="153.1" y="231.7">G</text>
<text x="153.2" y="229.2">F</text>
<text x="159.8" y="229.2">1.40</text>
<text x="160.7" y="231.7">2.54 BSC</text>
<text x="166.9" y="229.2">1.65</text>
<text x="173.5" y="229.2">0.055</text>
<text x="175" y="231.7">0.100 BSC</text>
<text x="181" y="229.2">0.065</text>
<text x="53.9" y="239.9">SEATING</text>
<text x="153.1" y="234.2">H</text>
<text x="153.1" y="239.2">K</text>
<text x="153.3" y="236.7">J</text>
<text x="159.8" y="234.2">0.51</text>
<text x="159.8" y="236.7">0.20</text>
<text x="159.8" y="239.2">3.18</text>
<text x="166.9" y="234.2">1.27</text>
<text x="166.9" y="236.7">0.30</text>
<text x="166.9" y="239.2">4.06</text>
<text x="173.5" y="234.2">0.020</text>
<text x="173.5" y="236.7">0.008</text>
<text x="173.5" y="239.2">0.125</text>
<text x="181" y="234.2">0.050</text>
<text x="181" y="236.7">0.012</text>
<text x="181" y="239.2">0.160</text>
<text x="55.6" y="242">PLANE</text>
<text x="153" y="244.2">M</text>
<text x="153.2" y="241.7">L</text>
<text x="160" y="244.3">0°</text>
<text x="160.7" y="241.7">7.62 BSC</text>
<text x="167.2" y="244.3">15°</text>
<text x="174.8" y="244.3">0°</text>
<text x="175" y="241.7">0.300 BSC</text>
<text x="181.4" y="244.3">15°</text>
<text x="153.1" y="246.7">N</text>
<text x="159.3" y="246.8">0.25</text>
<text x="166.9" y="246.8">1.02</text>
<text x="173.5" y="246.8">0.010</text>
<text x="180.6" y="246.8">0.040</text>
</g>
</svg>
